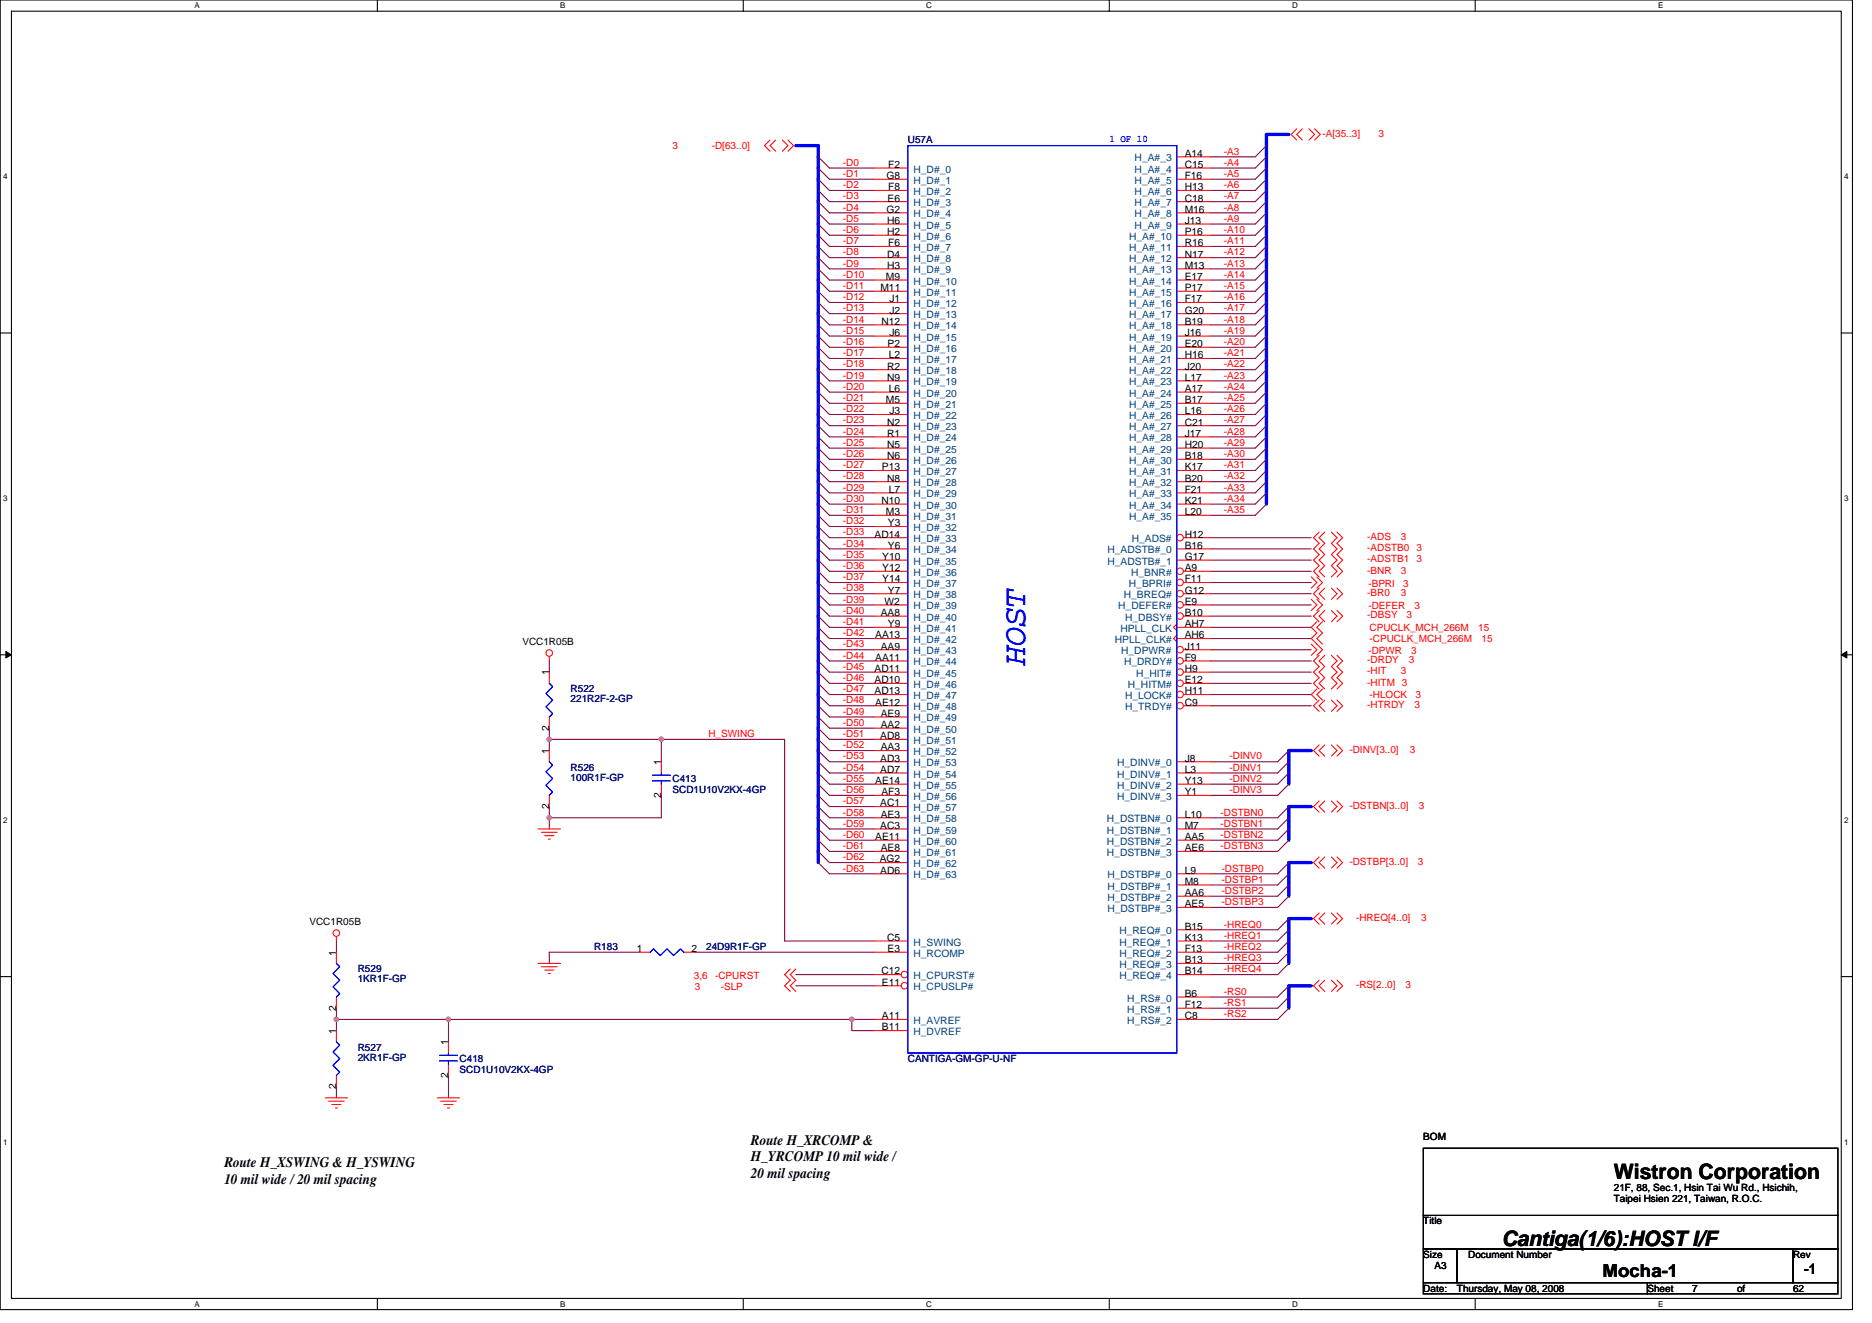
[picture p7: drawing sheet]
<svg xmlns="http://www.w3.org/2000/svg" width="297mm" height="210mm" viewBox="0 0 297 210" stroke-linecap="round" stroke-linejoin="round" font-family="sans-serif">
<path d="M0 0h293.9v207.9h-293.9zM1.8 1.8h290.4v204.3h-290.4z" fill="none" stroke="#000" stroke-width=".17"/>
<g fill="#fff">
<path d="M30.8 .2h.9v1.4h-.9z"/>
<path d="M30.8 206.3h.9v1.4h-.9z"/>
</g>
<path d="M59.9 0v1.8M59.9 206.1v1.8" fill="none" stroke="#000" stroke-width=".17"/>
<g fill="#fff">
<path d="M88.9 .2h.8v1.4h-.8z"/>
<path d="M88.9 206.3h.8v1.4h-.8z"/>
</g>
<path d="M117.9 0v1.8M117.9 206.1v1.8" fill="none" stroke="#000" stroke-width=".17"/>
<g fill="#fff">
<path d="M147 .2h.9v1.4h-.9z"/>
<path d="M147 206.3h.9v1.4h-.9z"/>
</g>
<path d="M176 0v1.8M176 206.1v1.8" fill="none" stroke="#000" stroke-width=".17"/>
<g fill="#fff">
<path d="M205 .2h.9v1.4h-.9z"/>
<path d="M205 206.3h.9v1.4h-.9z"/>
</g>
<path d="M234.1 0v1.8M234.1 206.1v1.8" fill="none" stroke="#000" stroke-width=".17"/>
<g fill="#fff">
<path d="M263.1 .2h.8v1.4h-.8z"/>
<path d="M263.1 206.3h.8v1.4h-.8z"/>
<path d="M.5 27.3h.7v1.4h-.7z"/>
<path d="M292.6 27.3h.7v1.4h-.7z"/>
<path d="M.5 78.4h.7v1.4h-.7z"/>
<path d="M292.6 78.4h.7v1.4h-.7z"/>
</g>
<path d="M0 52.9h1.8M292.2 52.9h1.7" fill="none" stroke="#000" stroke-width=".17"/>
<g fill="#fff">
<path d="M.5 129.5h.7v1.4h-.7z"/>
<path d="M292.6 129.5h.7v1.4h-.7z"/>
</g>
<path d="M0 103.9h1.8M292.2 103.9h1.7" fill="none" stroke="#000" stroke-width=".17"/>
<path d="M.9 103.4l.9 .5-.9 .5zM292.2 103.9l.8-.5v1z" fill="#000" stroke="#000" stroke-width=".16"/>
<g fill="#fff">
<path d="M.5 180.5h.7v1.4h-.7z"/>
<path d="M292.6 180.5h.7v1.4h-.7z"/>
</g>
<path d="M0 155h1.8M292.2 155h1.7M225.8 198.2h5.4v5.4h-5.4zM225.8 182.2h65.8v10.7h-65.8zM225.8 192.9h65.8v5.3h-65.8zM231.2 198.2h53.3v5.4h-53.3zM284.5 198.2h7.1v5.4h-7.1zM225.8 203.6h35.6v1.8h-35.6zM261.4 203.6h30.2v1.8h-30.2z" fill="none" stroke="#000" stroke-width=".17"/>
<path d="M126.3 23.1h3.5v113.8M204.5 21.3h-3.5v58.7M208.1 119.1h-3.6v5.4M208.1 128h-3.6v5.3M208.1 136.9h-3.6v5.3M208.1 156.5h-3.6v3.5M208.1 145.8h-3.6v7.1" fill="none" stroke="#00f" stroke-width=".53"/>
<g fill="none" stroke="#800040" stroke-width=".17">
<path d="M129.8 28.4l1.8 1.8h7.1M129.8 33.8l1.8 1.8h7.1M129.8 30.2l1.8 1.8h7.1M129.8 26.7l1.8 1.7h7.1M129.8 39.1l1.8 1.8h7.1M129.8 24.9l1.8 1.8h7.1M129.8 37.3l1.8 1.8h7.1M129.8 35.6l1.8 1.7h7.1M129.8 32l1.8 1.8h7.1M201 37.3l-1.8 1.8h-7.1M201 39.1l-1.8 1.8h-7.1M201 32l-1.8 1.8h-7.1"/>
<path d="M201 33.8l-1.8 1.8h-7.1M201 35.6l-1.8 1.7h-7.1M201 26.7l-1.8 1.7h-7.1M201 28.4l-1.8 1.8h-7.1M201 30.2l-1.8 1.8h-7.1M201 23.1l-1.8 1.8h-7.1M201 24.9l-1.8 1.8h-7.1M129.8 55.1l1.8 1.8h7.1M129.8 42.7l1.8 1.7h7.1M129.8 53.3l1.8 1.8h7.1M129.8 49.8l1.8 1.8h7.1M129.8 40.9l1.8 1.8h7.1"/>
<path d="M129.8 51.6l1.8 1.7h7.1M129.8 48l1.8 1.8h7.1M129.8 58.7l1.8 1.8h7.1M129.8 46.2l1.8 1.8h7.1M129.8 56.9l1.8 1.8h7.1M129.8 44.5l1.8 1.7h7.1M201 58.7l-1.8 1.8h-7.1M201 53.3l-1.8 1.8h-7.1M201 55.1l-1.8 1.8h-7.1M201 56.9l-1.8 1.8h-7.1M201 48l-1.8 1.8h-7.1M201 49.8l-1.8 1.8h-7.1"/>
<path d="M201 51.6l-1.8 1.7h-7.1M201 42.7l-1.8 1.8-7.1-.1M201 44.5l-1.8 1.7h-7.1M201 46.2l-1.8 1.8h-7.1M201 40.9l-1.8 1.8h-7.1M129.8 62.2l1.8 1.8h7.1M129.8 72.9l1.8 1.8h7.1M129.8 60.5l1.8 1.7h7.1M129.8 71.1l1.8 1.8h7.1M129.8 67.6l1.8 1.7h7.1M129.8 78.2l1.8 1.8h7.1M129.8 69.3l1.8 1.8h7.1"/>
<path d="M129.8 65.8l1.8 1.8h7.1M129.8 76.5l1.8 1.7h7.1M129.8 64l1.8 1.8h7.1M129.8 74.7l1.8 1.8h7.1M201 69.3l-1.8 1.8h-7.1M201 71.1l-1.8 1.8h-7.1M201 72.9l-1.8 1.8h-7.1M201 64l-1.8 1.8h-7.1M201 65.8l-1.8 1.8h-7.1M201 67.6l-1.8 1.7h-7.1M201 60.5l-1.8 1.7h-7.1M201 62.2l-1.8 1.8h-7.1"/>
<path d="M201 74.7l-1.8 1.8h-7.1M201 76.5l-1.8 1.7h-7.1M201 78.2l-1.8 1.8h-7.1M129.8 99.6l1.8 1.7h7.1M129.8 90.7l1.8 1.8h7.1M129.8 80l1.8 1.8h7.1M129.8 97.8l1.8 1.8h7.1M129.8 88.9l1.8 1.8h7.1M129.8 85.3l1.8 1.8h7.1M129.8 96l1.8 1.8h7.1M129.8 87.1l1.8 1.8h7.1M129.8 83.6l1.8 1.7h7.1"/>
<path d="M129.8 94.2l1.8 1.8h7.1M129.8 92.5l1.8 1.7h7.1M129.8 81.8l1.8 1.8h7.1M192.1 87.1h16M192.1 88.9h16M192.1 85.3h16M192.1 90.7h16M192.1 94.2h16M192.1 97.8h16M192.1 96h16M192.1 92.5h16M192.1 99.6h16"/>
<path d="M201 80l-1.8 1.8h-7.1M87.2 115.6v3.5M87.2 117.3h17.7M87.2 104.9v1.8M104.9 117.3v3.6M104.9 117.3h19.6v32.1h14.2M129.8 119.1l1.8 1.8h7.1M129.8 110.2l1.8 1.8h7.1M129.8 117.3l1.8 1.8h7.1M129.8 108.5l1.8 1.7h7.1M129.8 115.6l1.8 1.7h7.1M129.8 106.7l1.8 1.8h7.1"/>
<path d="M129.8 103.1l1.8 1.8h7.1M129.8 113.8l1.8 1.8h7.1M129.8 104.9l1.8 1.8h7.1M129.8 101.3l1.8 1.8h7.1M129.8 112l1.8 1.8h7.1M192.1 104.9h16M192.1 106.7h16M192.1 108.5h16M192.1 110.2h16M192.1 103.1h16M192.1 112h16M192.1 101.3h16"/>
<path d="M204.5 119.1l-1.8 1.8h-10.6M87.2 128v1.8M87.2 129.8v1.8M104.9 126.2v3.6h-17.7M129.8 128l1.8 1.8h7.1M129.8 122.7l1.8 1.8h7.1M129.8 135.1l1.8 1.8h7.1M129.8 133.4l1.8 1.7h7.1M129.8 131.6l1.8 1.7h7.1M129.8 126.2l1.8 1.8h7.1M129.8 129.8l1.8 1.8h7.1M129.8 124.5l1.8 1.7h7.1"/>
<path d="M129.8 120.9l1.8 1.8h7.1M129.8 136.9l1.8 1.8h7.1M204.5 120.9l-1.8 1.8h-10.6M204.5 122.7l-1.8 1.8h-10.6M204.5 124.5l-1.8 1.7h-10.6M204.5 133.3l-1.8 1.8h-10.6M204.5 131.6l-1.8 1.8-10.6-.1M204.5 129.8l-1.8 1.8h-10.6M204.5 128l-1.8 1.8h-10.6M204.5 136.9l-1.8 1.8h-10.6M204.5 138.7l-1.8 1.8h-10.6M53.4 149.4v1.7"/>
<path d="M101.4 151.1h-14.2v1.8M110.3 151.1h28.4M126.3 154.7h12.4M126.3 156.5h12.4M204.5 140.5l-1.8 1.7h-10.6M204.5 142.2l-1.8 1.8h-10.6M204.5 158.2l-1.8 1.8h-10.6M204.5 156.5l-1.8 1.7h-10.6M204.5 147.6l-1.8 1.8h-10.6M204.5 151.1l-1.8 1.8h-10.6M204.5 149.4l-1.8 1.7h-10.6M204.5 145.8l-1.8 1.8h-10.6"/>
<path d="M204.5 152.9l-1.8 1.8h-10.6M53.4 161.8h17.8v3.6M53.4 160v3.6M53.4 172.5v1.7M71.2 170.7v3.5M71.2 161.8h64v1.8h3.5M135.2 161.8h3.5M204.5 160l-1.8 1.8h-10.6"/>
</g>
<g fill="#f0f" stroke="#f0f" stroke-width=".17">
<circle cx="104.9" cy="117.3" r=".35"/>
<circle cx="87.1" cy="117.3" r=".35"/>
<circle cx="71.1" cy="161.8" r=".35"/>
<circle cx="53.4" cy="161.8" r=".35"/>
<circle cx="87.1" cy="129.8" r=".35"/>
<circle cx="135.2" cy="161.8" r=".35"/>
</g>
<g fill="none" stroke="#f00" stroke-width=".17">
<path d="M122.2 22.2l-.9 .9 .9 .9M123.1 22.2l-.9 .9 .9 .9M124.1 22.2l.9 .9-.9 .9M125 22.2l.9 .9-.9 .9M186.7 37.3h5.4M186.7 39.1h5.4M186.7 24.9h5.4M186.7 26.7h5.4M186.7 28.4h5.4M186.7 30.2h5.4M186.7 32h5.4M186.7 33.8h5.4"/>
<path d="M186.7 35.6h5.4M205.8 20.4l-.9 .9 .9 .9M206.6 20.4l-.8 .9 .8 .9M207.7 20.4l.9 .9-.9 .9M208.6 20.4l.9 .9-.9 .9M186.7 40.9h5.4M186.7 42.7h5.4M186.7 44.4h5.4M186.7 46.2h5.4M186.7 48h5.4M186.7 49.8h5.4M186.7 51.6h5.4"/>
<path d="M186.7 53.3h5.4M186.7 55.1h5.4M186.7 56.9h5.4M186.7 58.7h5.4M186.7 60.5h5.4M186.7 62.2h5.4M186.7 64h5.4M186.7 65.8h5.4M186.7 67.6h5.4M186.7 69.3h5.4M186.7 71.1h5.4M186.7 72.9h5.4"/>
<path d="M186.7 74.7h5.4M208.1 95.1l.9 .9-.9 .9M208.1 91.6l.9 .9-.9 .8M209 95.1l.8 .9-.8 .9M209 91.6l.8 .9-.8 .8M209 98.7l-.9 .9 .9 .9-.9 .8 1.7 1.8-.8 .9M209.3 84.5l-.9 .8 .9 .9-.9 .9 .9 .9-.9 .9 .9 .9-.9 .9 .9 .9M209.3 96.9l-.9 .9 .9 .9M209.3 93.3l-.9 .9 .9 .9M209.8 98.7l-.8 .9 .8 .9-.8 .8 .8 .9M210.2 84.5l-.9 .8 .9 .9-.9 .9 .9 .9-.9 .9 .9 .9-.9 .9 .9 .9M210.2 96.9l-.9 .9 .9 .9"/>
<path d="M210.2 93.3l-.9 .9 .9 .9M211.3 84.5l.8 .8-.8 .9 .8 .9-.8 .9 .8 .9-.8 .9 .8 .9-.8 .9M211.3 96.9l.8 .9-.8 .9M211.3 93.3l.8 .9-.8 .9M212.1 84.5l.9 .8-.9 .9 .9 .9-.9 .9 .9 .9-.9 .9 .9 .9-.9 .9M212.1 96.9l.9 .9-.9 .9M212.1 93.3l.9 .9-.9 .9M87.2 104.2v.7M87.2 106.7v1.8M87.2 113.8v1.8M87.2 119.1v1.8M208.1 102.2l.9 .9-.9 .9"/>
<path d="M209 109.3l-.9 .9 .9 .9M209.3 118.2l-.9 .9 .9 .9M209.3 104l-.9 .9 .9 .9-.9 .9 .9 .9-.9 .9 .9 .8M209.3 111.1l-.9 .9 .9 .9M209.8 109.3l-.8 .9 .8 .9M210.2 118.2l-.9 .9 .9 .9M210.2 104l-.9 .9 .9 .9-.9 .9 .9 .9-.9 .9 .9 .8M210.2 111.1l-.9 .9 .9 .9M211.3 118.2l.8 .9-.8 .9M211.3 104l.8 .9-.8 .9 .8 .9-.8 .9 .8 .9-.8 .8M211.3 111.1l.8 .9-.8 .9M212.1 118.2l.9 .9-.9 .9"/>
<path d="M212.1 104l.9 .9-.9 .9 .9 .9-.9 .9 .9 .9-.9 .8M212.1 111.1l.9 .9-.9 .9M85.4 131.6h3.5M85.9 132.1h2.5M86.4 132.6h1.5M87 133.2h.3M87.2 126.2v1.8M209.3 127.1l-.9 .9 .9 .9M209.3 136l-.9 .9 .9 .9M210.2 127.1l-.9 .9 .9 .9M210.2 136l-.9 .9 .9 .9M211.3 127.1l.8 .9-.8 .9"/>
<path d="M211.3 136l.8 .9-.8 .9M212.1 127.1l.9 .9-.9 .9M212.1 136l.9 .9-.9 .9M53.4 148.6v.8M85.4 152.9h3.5M85.9 153.4h2.5M86.4 154h1.5M87 154.5h.3M101.4 151.1h1.8M108.5 151.1h1.8M125.4 153.8l-.9 .9 .9 .9-.9 .9 .9 .9M126.3 153.8l-.9 .9 .9 .9-.9 .9 .9 .9"/>
<path d="M209.3 144.9l-.9 .9 .9 .9M209.3 155.6l-.9 .9 .9 .9M210.2 144.9l-.9 .9 .9 .9M210.2 155.6l-.9 .9 .9 .9M211.3 144.9l.8 .9-.8 .9M211.3 155.6l.8 .9-.8 .9M212.1 144.9l.9 .9-.9 .9M212.1 155.6l.9 .9-.9 .9M51.6 174.2h3.6M52.1 174.8h2.5M52.7 175.3h1.4M53.2 175.9h.3"/>
<path d="M69.4 174.2h3.5M69.9 174.8h2.5M70.4 175.3h1.5M71 175.9h.3M71.2 165.4v1.7M71.2 168.9v1.8"/>
<circle cx="87.1" cy="103.6" r=".52"/>
<circle cx="53.4" cy="148.1" r=".52"/>
</g>
<path d="M87.2 108.5l.5 .5-1.1 1.1 1.1 1-1.1 1.1 1.1 1.1-.5 .5M87.2 120.9l.5 .5-1.1 1.1 1.1 1.1-1.1 1 1.1 1.1-.5 .5M103.2 151.1l.5-.5 1.1 1.1 1-1.1 1.1 1.1 1.1-1.1 .5 .5M69.7 167.5h2.9M69.7 168.4h2.9M71.2 167.1v.4M71.2 168.4v.5" fill="none" stroke="#00f" stroke-width=".17"/>
<circle cx="187.2" cy="85.3" r=".52" fill="#fff" stroke="#f00" stroke-width=".17"/>
<path d="M186.7 87.1h5.4M186.7 88.9h5.4M187.8 85.3h4.3" fill="none" stroke="#f00" stroke-width=".17"/>
<circle cx="187.2" cy="90.7" r=".52" fill="#fff" stroke="#f00" stroke-width=".17"/>
<path d="M187.8 90.7h4.3" fill="none" stroke="#f00" stroke-width=".17"/>
<circle cx="187.2" cy="92.4" r=".52" fill="#fff" stroke="#f00" stroke-width=".17"/>
<path d="M187.8 92.5h4.3" fill="none" stroke="#f00" stroke-width=".17"/>
<circle cx="187.2" cy="94.2" r=".52" fill="#fff" stroke="#f00" stroke-width=".17"/>
<path d="M187.8 94.2h4.3M186.7 100.8l-.5 .5 .5 .6M186.7 101.3h5.4" fill="none" stroke="#f00" stroke-width=".17"/>
<circle cx="143.5" cy="154.7" r=".52" fill="#fff" stroke="#f00" stroke-width=".17"/>
<g fill="none" stroke="#f00" stroke-width=".17">
<path d="M138.7 26.7h5.4M138.7 28.4h5.4M138.7 44.4h5.4M138.7 40.9h5.4M138.7 42.7h5.4M138.7 62.2h5.4M138.7 80h5.4M138.7 97.8h5.4M186.7 99l-.5 .6 .5 .5M186.7 99.6h5.4M138.7 115.6h5.4M138.7 133.3h5.4"/>
<path d="M138.7 154.7h4.3M186.7 151.1h5.4M186.7 152.9h5.4"/>
</g>
<circle cx="187.2" cy="97.8" r=".52" fill="#fff" stroke="#f00" stroke-width=".17"/>
<g fill="none" stroke="#f00" stroke-width=".17">
<path d="M138.7 30.2h5.4M138.7 32h5.4M138.7 33.8h5.4M138.7 35.6h5.4M138.7 37.3h5.4M138.7 39.1h5.4M138.7 46.2h5.4M138.7 48h5.4M138.7 49.8h5.4M138.7 51.6h5.4M138.7 53.3h5.4M138.7 55.1h5.4"/>
<path d="M138.7 56.9h5.4M138.7 58.7h5.4M138.7 60.5h5.4M138.7 64h5.4M138.7 65.8h5.4M138.7 67.6h5.4M138.7 69.3h5.4M138.7 71.1h5.4M138.7 72.9h5.4M138.7 74.7h5.4M138.7 76.5h5.4M138.7 78.2h5.4"/>
<path d="M138.7 81.8h5.4M138.7 83.6h5.4M138.7 85.3h5.4M138.7 87.1h5.4M138.7 88.9h5.4M138.7 90.7h5.4M138.7 92.5h5.4M138.7 94.2h5.4M138.7 96h5.4M138.7 99.6h5.4M187.8 97.8h4.3M138.7 101.3h5.4"/>
<path d="M138.7 103.1h5.4M138.7 104.9h5.4M138.7 106.7h5.4M138.7 108.5h5.4M138.7 110.2h5.4M138.7 112h5.4M138.7 113.8h5.4M138.7 117.3h5.4M138.7 119.1h5.4M138.7 120.9h5.4M138.7 122.7h5.4M138.7 124.5h5.4"/>
<path d="M138.7 126.2h5.4M138.7 128h5.4M138.7 129.8h5.4M138.7 131.6h5.4M138.7 135.1h5.4M138.7 136.9h5.4M138.7 138.7h5.4"/>
</g>
<circle cx="187.2" cy="96" r=".52" fill="#fff" stroke="#f00" stroke-width=".17"/>
<path d="M187.8 96h4.3M186.7 120.9h5.4M186.7 122.7h5.4M186.7 124.5h5.4M186.7 126.2h5.4" fill="none" stroke="#f00" stroke-width=".17"/>
<circle cx="187.2" cy="103.1" r=".52" fill="#fff" stroke="#f00" stroke-width=".17"/>
<path d="M187.8 103.1h4.3" fill="none" stroke="#f00" stroke-width=".17"/>
<circle cx="187.2" cy="104.9" r=".52" fill="#fff" stroke="#f00" stroke-width=".17"/>
<path d="M187.8 104.9h4.3M186.7 129.8h5.4M186.7 131.6h5.4M186.7 133.3h5.4M186.7 135.1h5.4M186.7 138.7h5.4M186.7 140.5h5.4M186.7 142.2h5.4M186.7 144h5.4M138.7 161.8h5.4M138.7 163.6h5.4" fill="none" stroke="#f00" stroke-width=".17"/>
<circle cx="187.2" cy="112" r=".52" fill="#fff" stroke="#f00" stroke-width=".17"/>
<path d="M187.8 112h4.3" fill="none" stroke="#f00" stroke-width=".17"/>
<circle cx="187.2" cy="106.7" r=".52" fill="#fff" stroke="#f00" stroke-width=".17"/>
<path d="M187.8 106.7h4.3" fill="none" stroke="#f00" stroke-width=".17"/>
<circle cx="187.2" cy="108.4" r=".52" fill="#fff" stroke="#f00" stroke-width=".17"/>
<path d="M187.8 108.5h4.3" fill="none" stroke="#f00" stroke-width=".17"/>
<circle cx="187.2" cy="110.2" r=".52" fill="#fff" stroke="#f00" stroke-width=".17"/>
<path d="M186.7 76.5h5.4M186.7 78.2h5.4M186.7 80h5.4M186.7 81.8h5.4M187.8 110.2h4.3M138.7 149.4h5.4M186.7 147.6h5.4M186.7 149.4h5.4M186.7 154.7h5.4" fill="none" stroke="#f00" stroke-width=".17"/>
<circle cx="143.5" cy="156.5" r=".52" fill="#fff" stroke="#f00" stroke-width=".17"/>
<path d="M104.9 120.9v1.8M104.9 124.5v1.7M53.4 151.1v1.8M53.4 158.2v1.8M138.7 156.5h4.3M138.7 151.1h5.4M186.7 158.2h5.4M53.4 163.6v1.8M53.4 170.7v1.8M186.7 160h5.4M186.7 161.8h5.4" fill="none" stroke="#f00" stroke-width=".17"/>
<path d="M144.1 23.1h42.6v144h-42.6zM103.5 123.9h2.9M103.5 123h2.9M104.9 122.7v.3M104.9 123.9v.6M53.4 152.9l.5 .5-1.1 1.1 1.1 1.1-1.1 1 1.1 1.1-.5 .5M53.4 165.4l.5 .5-1.1 1.1 1.1 1-1.1 1.1 1.1 1.1-.5 .5" fill="none" stroke="#00f" stroke-width=".17"/>
<g fill="#f0f" stroke="#f0f" stroke-width=".17">
<circle cx="104.9" cy="117.3" r=".35"/>
<circle cx="87.1" cy="117.3" r=".35"/>
<circle cx="71.1" cy="161.8" r=".35"/>
<circle cx="53.4" cy="161.8" r=".35"/>
<circle cx="87.1" cy="129.8" r=".35"/>
<circle cx="135.2" cy="161.8" r=".35"/>
</g>
<text font-size="5.1" fill="#00f" x="162.7" y="105.6" transform="rotate(-90 162.7 105.6)">HOST</text>
<g font-size="3.4">
<text x="256.1" y="187.1">Wistron Corporation</text>
<text x="238.3" y="197.8">Cantiga(1/6):HOST I/F</text>
</g>
<text font-size="2.8" x="254.3" y="202.7">Mocha-1</text>
<g font-size="2.3">
<text x="35.6" y="185.2">Route H_XSWING &amp; H_YSWING</text>
<text x="119.2" y="181.7">Route H_XRCOMP &amp;</text>
<text x="119.2" y="184.3">H_YRCOMP 10 mil wide /</text>
<text x="35.6" y="187.9">10 mil wide / 20 mil spacing</text>
<text x="119.2" y="187">20 mil spacing</text>
<text x="286.3" y="202.2">-1</text>
</g>
<g font-size="1.6" fill="#f00">
<text x="106.7" y="23.6">3</text>
<text x="112.9" y="23.6">-D[63..0]</text>
<text x="209.8" y="21.7">-A[35..3]</text>
<text x="218.7" y="21.7">3</text>
<text x="133.7" y="29.9">-D2</text>
<text x="133.7" y="28.1">-D1</text>
<text x="133.7" y="26.3">-D0</text>
<text x="194.2" y="28.1">-A5</text>
<text x="194.2" y="29.9">-A6</text>
<text x="194.2" y="24.5">-A3</text>
<text x="194.2" y="26.3">-A4</text>
<text x="133.7" y="35.2">-D5</text>
<text x="133.7" y="31.6">-D3</text>
<text x="133.7" y="33.4">-D4</text>
<text x="194.2" y="33.4">-A8</text>
<text x="194.2" y="35.2">-A9</text>
<text x="194.2" y="31.6">-A7</text>
<text x="133.7" y="40.5">-D8</text>
<text x="133.7" y="38.8">-D7</text>
<text x="133.7" y="37">-D6</text>
<text x="194.2" y="38.8">-A11</text>
<text x="194.2" y="40.5">-A12</text>
<text x="194.2" y="37">-A10</text>
<text x="133.7" y="44.1">-D10</text>
<text x="133.7" y="42.3">-D9</text>
<text x="133.7" y="47.6">-D12</text>
<text x="133.7" y="45.9">-D11</text>
<text x="194.2" y="44.1">-A14</text>
<text x="194.2" y="45.9">-A15</text>
<text x="194.2" y="47.6">-A16</text>
<text x="194.2" y="42.3">-A13</text>
<text x="133.7" y="51.2">-D14</text>
<text x="133.7" y="53">-D15</text>
<text x="133.7" y="49.4">-D13</text>
<text x="194.2" y="49.4">-A17</text>
<text x="194.2" y="51.2">-A18</text>
<text x="194.2" y="53">-A19</text>
<text x="133.7" y="56.5">-D17</text>
<text x="133.7" y="54.8">-D16</text>
<text x="133.7" y="58.3">-D18</text>
<text x="194.2" y="54.8">-A20</text>
<text x="194.2" y="56.5">-A21</text>
<text x="194.2" y="58.3">-A22</text>
<text x="133.7" y="63.6">-D21</text>
<text x="133.7" y="61.9">-D20</text>
<text x="133.7" y="60.1">-D19</text>
<text x="133.7" y="65.4">-D22</text>
<text x="194.2" y="65.4">-A26</text>
<text x="194.2" y="60.1">-A23</text>
<text x="194.2" y="61.9">-A24</text>
<text x="194.2" y="63.6">-A25</text>
<text x="133.7" y="69">-D24</text>
<text x="133.7" y="70.8">-D25</text>
<text x="133.7" y="67.2">-D23</text>
<text x="194.2" y="70.8">-A29</text>
<text x="194.2" y="67.2">-A27</text>
<text x="194.2" y="69">-A28</text>
<text x="133.7" y="74.3">-D27</text>
<text x="133.7" y="72.5">-D26</text>
<text x="133.7" y="77.9">-D29</text>
<text x="133.7" y="76.1">-D28</text>
<text x="194.2" y="72.5">-A30</text>
<text x="194.2" y="74.3">-A31</text>
<text x="194.2" y="76.1">-A32</text>
<text x="194.2" y="77.9">-A33</text>
<text x="133.7" y="81.4">-D31</text>
<text x="133.7" y="79.7">-D30</text>
<text x="133.7" y="83.2">-D32</text>
<text x="194.2" y="79.7">-A34</text>
<text x="194.2" y="81.4">-A35</text>
<text x="133.7" y="86.8">-D34</text>
<text x="133.7" y="88.5">-D35</text>
<text x="133.7" y="85">-D33</text>
<text x="217" y="87.5">-ADSTB0</text>
<text x="217" y="89.3">-ADSTB1</text>
<text x="217" y="85.7">-ADS</text>
<text x="222.3" y="85.7">3</text>
<text x="224.8" y="87.5">3</text>
<text x="224.8" y="89.3">3</text>
<text x="133.7" y="92.1">-D37</text>
<text x="133.7" y="90.3">-D36</text>
<text x="133.7" y="95.7">-D39</text>
<text x="133.7" y="93.9">-D38</text>
<text x="217" y="91">-BNR</text>
<text x="217" y="94.6">-BR0</text>
<text x="217.1" y="93.2">-BPRI</text>
<text x="222.3" y="94.6">3</text>
<text x="222.3" y="91">3</text>
<text x="222.6" y="93.2">3</text>
<text x="133.7" y="101">-D42</text>
<text x="133.7" y="99.2">-D41</text>
<text x="133.7" y="97.4">-D40</text>
<text x="217" y="98.1">-DBSY</text>
<text x="217.1" y="96.7">-DEFER</text>
<text x="217.3" y="101.9">-CPUCLK_MCH_266M</text>
<text x="217.3" y="100.1">CPUCLK_MCH_266M</text>
<text x="223.2" y="98.1">3</text>
<text x="224.4" y="96.7">3</text>
<text x="234.6" y="100.1">15</text>
<text x="235.1" y="101.9">15</text>
<text x="133.7" y="104.5">-D44</text>
<text x="133.7" y="106.3">-D45</text>
<text x="133.7" y="102.8">-D43</text>
<text x="217" y="105.3">-DRDY</text>
<text x="217" y="107">-HIT</text>
<text x="217.1" y="103.8">-DPWR</text>
<text x="222.3" y="107">3</text>
<text x="223.5" y="105.3">3</text>
<text x="223.9" y="103.8">3</text>
<text x="133.7" y="111.7">-D48</text>
<text x="133.7" y="109.9">-D47</text>
<text x="133.7" y="108.1">-D46</text>
<text x="133.7" y="113.4">-D49</text>
<text x="217" y="108.8">-HITM 3</text>
<text x="217" y="112.4">-HTRDY</text>
<text x="217.3" y="110.8">-HLOCK</text>
<text x="224.4" y="112.4">3</text>
<text x="224.6" y="110.8">3</text>
<text x="112.4" y="117">H_SWING</text>
<text x="133.7" y="118.8">-D52</text>
<text x="133.7" y="117">-D51</text>
<text x="133.7" y="115.2">-D50</text>
<text x="214.1" y="119.5">-DINV[3..0]</text>
<text x="223.7" y="119.5">3</text>
<text x="133.7" y="124.1">-D55</text>
<text x="133.7" y="120.5">-D53</text>
<text x="133.7" y="125.9">-D56</text>
<text x="133.7" y="122.3">-D54</text>
<text x="195.1" y="120.5">-DINV0</text>
<text x="195.1" y="122.3">-DINV1</text>
<text x="195.1" y="124.1">-DINV2</text>
<text x="195.1" y="125.9">-DINV3</text>
<text x="133.7" y="129.4">-D58</text>
<text x="133.7" y="127.7">-D57</text>
<text x="133.7" y="131.2">-D59</text>
<text x="193.7" y="131.2">-DSTBN1</text>
<text x="193.7" y="129.4">-DSTBN0</text>
<text x="214.1" y="128.4">-DSTBN[3..0]</text>
<text x="225.1" y="128.4">3</text>
<text x="133.7" y="136.5">-D62</text>
<text x="133.7" y="134.8">-D61</text>
<text x="133.7" y="133">-D60</text>
<text x="193.7" y="134.8">-DSTBN3</text>
<text x="193.7" y="133">-DSTBN2</text>
<text x="214.1" y="137.3">-DSTBP[3..0]</text>
<text x="225" y="137.3">3</text>
<text x="133.7" y="138.3">-D63</text>
<text x="193.8" y="141.9">-DSTBP2</text>
<text x="193.8" y="138.3">-DSTBP0</text>
<text x="193.8" y="143.7">-DSTBP3</text>
<text x="193.8" y="140.1">-DSTBP1</text>
<text x="194.2" y="149">-HREQ1</text>
<text x="194.2" y="147.2">-HREQ0</text>
<text x="215.2" y="146.2">-HREQ[4..0]</text>
<text x="225.5" y="146.2">3</text>
<text x="110.1" y="155.4">3,6</text>
<text x="113.5" y="155.4">-CPURST</text>
<text x="194.2" y="152.5">-HREQ3</text>
<text x="194.2" y="150.8">-HREQ2</text>
<text x="194.2" y="154.3">-HREQ4</text>
<text x="110.3" y="157.2">3</text>
<text x="114.4" y="157.2">-SLP</text>
<text x="194.2" y="159.7">-RS1</text>
<text x="194.2" y="161.4">-RS2</text>
<text x="194.2" y="157.9">-RS0</text>
<text x="215.2" y="156.8">-RS[2..0]</text>
<text x="223" y="156.8">3</text>
</g>
<g font-size="1.6" fill="#000080">
<text x="144.1" y="22.8">U57A</text>
<text x="90.5" y="109.9">R522</text>
<text x="90.5" y="111.5">221R2F-2-GP</text>
<text x="90.5" y="122.3">R526</text>
<text x="90.5" y="123.9">100R1F-GP</text>
<text x="106.7" y="124.1">C413</text>
<text x="106.7" y="125.9">SCD1U10V2KX-4GP</text>
<text x="56.8" y="154.3">R529</text>
<text x="56.8" y="155.9">1KR1F-GP</text>
<text x="94.3" y="150.8">R183</text>
<text x="112.1" y="150.8">24D9R1F-GP</text>
<text x="56.8" y="166.8">R527</text>
<text x="56.8" y="168.4">2KR1F-GP</text>
<text x="72.9" y="168.6">C418</text>
<text x="72.9" y="170.3">SCD1U10V2KX-4GP</text>
<text x="144.1" y="168.6">CANTIGA-GM-GP-U-NF</text>
</g>
<text font-size="1.6" fill="#00f" x="176.1" y="22.6">1 OF 10</text>
<g font-size="1.6">
<text x="140.7" y="28.4">G8</text>
<text x="140.9" y="26.6">F2</text>
<text x="188" y="24.9">A14</text>
<text x="188" y="26.6">C15</text>
<text x="188" y="28.4">F16</text>
<text x="140.7" y="33.8">G2</text>
<text x="140.8" y="35.5">H6</text>
<text x="140.8" y="32">E6</text>
<text x="140.9" y="30.2">F8</text>
<text x="188" y="30.2">H13</text>
<text x="188" y="32">C18</text>
<text x="188" y="33.8">M16</text>
<text x="188" y="35.5">J13</text>
<text x="140.8" y="40.9">D4</text>
<text x="140.8" y="37.3">H2</text>
<text x="140.9" y="39.1">F6</text>
<text x="188" y="37.3">P16</text>
<text x="188" y="39.1">R16</text>
<text x="188" y="40.9">N17</text>
<text x="139.7" y="46.2">M11</text>
<text x="140.6" y="44.4">M9</text>
<text x="140.8" y="42.7">H3</text>
<text x="141.1" y="48">J1</text>
<text x="188" y="42.7">M13</text>
<text x="188" y="44.4">E17</text>
<text x="188" y="46.2">P17</text>
<text x="188" y="48">F17</text>
<text x="139.9" y="51.5">N12</text>
<text x="141.1" y="49.8">J2</text>
<text x="141.1" y="53.3">J6</text>
<text x="188" y="49.8">G20</text>
<text x="188" y="51.5">B19</text>
<text x="188" y="53.3">J16</text>
<text x="140.8" y="58.7">R2</text>
<text x="140.8" y="55.1">P2</text>
<text x="141" y="56.9">L2</text>
<text x="188" y="55.1">E20</text>
<text x="188" y="56.9">H16</text>
<text x="188" y="58.7">J20</text>
<text x="140.6" y="64">M5</text>
<text x="140.8" y="60.4">N9</text>
<text x="141" y="62.2">L6</text>
<text x="141.1" y="65.8">J3</text>
<text x="188" y="60.4">L17</text>
<text x="188" y="62.2">A17</text>
<text x="188" y="64">B17</text>
<text x="188" y="65.8">L16</text>
<text x="140.8" y="67.5">N2</text>
<text x="140.8" y="69.3">R1</text>
<text x="140.8" y="71.1">N5</text>
<text x="188" y="67.5">C21</text>
<text x="188" y="69.3">J17</text>
<text x="188" y="71.1">H20</text>
<text x="140" y="74.7">P13</text>
<text x="140.8" y="72.9">N6</text>
<text x="140.8" y="76.4">N8</text>
<text x="188" y="72.9">B18</text>
<text x="188" y="74.7">K17</text>
<text x="188" y="76.4">B20</text>
<text x="139.9" y="80">N10</text>
<text x="140.6" y="81.8">M3</text>
<text x="140.9" y="83.5">Y3</text>
<text x="141" y="78.2">L7</text>
<text x="188" y="78.2">F21</text>
<text x="188" y="80">K21</text>
<text x="188" y="81.8">L20</text>
<text x="138.8" y="85.3">AD14</text>
<text x="140" y="88.9">Y10</text>
<text x="140.9" y="87.1">Y6</text>
<text x="188" y="87.1">B16</text>
<text x="188" y="88.9">G17</text>
<text x="188" y="85.3">H12</text>
<text x="140" y="90.7">Y12</text>
<text x="140" y="92.4">Y14</text>
<text x="140.3" y="96">W2</text>
<text x="140.9" y="94.2">Y7</text>
<text x="188" y="90.7">A9</text>
<text x="188" y="92.4">F11</text>
<text x="188" y="94.2">G12</text>
<text x="188" y="96">E9</text>
<text x="138.9" y="101.3">AA13</text>
<text x="139.8" y="97.8">AA8</text>
<text x="140.9" y="99.5">Y9</text>
<text x="188" y="101.3">AH6</text>
<text x="188" y="99.5">AH7</text>
<text x="188" y="97.8">B10</text>
<text x="82.9" y="102.4">VCC1R05B</text>
<text x="87.1" y="107.2" transform="rotate(-90 87.1 107.2)">1</text>
<text x="138.8" y="106.7">AD11</text>
<text x="138.9" y="104.9">AA11</text>
<text x="139.8" y="103.1">AA9</text>
<text x="188" y="104.9">F9</text>
<text x="188" y="106.7">H9</text>
<text x="188" y="103.1">J11</text>
<text x="138.8" y="108.4">AD10</text>
<text x="138.8" y="110.2">AD13</text>
<text x="138.9" y="112">AE12</text>
<text x="139.8" y="113.8">AE9</text>
<text x="188" y="108.4">E12</text>
<text x="188" y="112">C9</text>
<text x="188" y="110.2">H11</text>
<text x="87.1" y="119.7" transform="rotate(-90 87.1 119.7)">1</text>
<text x="87.1" y="116" transform="rotate(-90 87.1 116)">2</text>
<text x="139.7" y="117.3">AD8</text>
<text x="139.8" y="115.5">AA2</text>
<text x="139.8" y="119.1">AA3</text>
<text x="104.9" y="121.4" transform="rotate(-90 104.9 121.4)">1</text>
<text x="138.9" y="124.4">AE14</text>
<text x="139.7" y="120.9">AD3</text>
<text x="139.7" y="122.7">AD7</text>
<text x="188" y="120.9">J8</text>
<text x="188" y="122.7">L3</text>
<text x="188" y="124.4">Y13</text>
<text x="87.1" y="128.4" transform="rotate(-90 87.1 128.4)">2</text>
<text x="104.9" y="126.6" transform="rotate(-90 104.9 126.6)">2</text>
<text x="139.7" y="128">AC1</text>
<text x="139.7" y="131.6">AC3</text>
<text x="139.8" y="129.8">AE3</text>
<text x="139.9" y="126.2">AF3</text>
<text x="188" y="126.2">Y1</text>
<text x="188" y="129.8">L10</text>
<text x="188" y="131.6">M7</text>
<text x="138.9" y="133.3">AE11</text>
<text x="139.6" y="136.9">AG2</text>
<text x="139.8" y="135.1">AE8</text>
<text x="188" y="133.3">AA5</text>
<text x="188" y="135.1">AE6</text>
<text x="139.7" y="138.7">AD6</text>
<text x="188" y="138.7">L9</text>
<text x="188" y="140.4">M8</text>
<text x="188" y="142.2">AA6</text>
<text x="188" y="144">AE5</text>
<text x="49.1" y="146.9">VCC1R05B</text>
<text x="140.8" y="149.3">C5</text>
<text x="188" y="147.6">B15</text>
<text x="188" y="149.3">K13</text>
<text x="53.4" y="151.7" transform="rotate(-90 53.4 151.7)">1</text>
<text x="101" y="151.1">1</text>
<text x="109.7" y="151.1">2</text>
<text x="139.9" y="154.7">C12</text>
<text x="140.8" y="151.1">E3</text>
<text x="188" y="151.1">F13</text>
<text x="188" y="152.9">B13</text>
<text x="188" y="154.7">B14</text>
<text x="53.4" y="160.4" transform="rotate(-90 53.4 160.4)">2</text>
<text x="140" y="161.8">A11</text>
<text x="140" y="156.4">E11</text>
<text x="188" y="158.2">B6</text>
<text x="188" y="160">F12</text>
<text x="188" y="161.8">C8</text>
<text x="53.4" y="164.1" transform="rotate(-90 53.4 164.1)">1</text>
<text x="71.1" y="165.9" transform="rotate(-90 71.1 165.9)">1</text>
<text x="140" y="163.6">B11</text>
<text x="53.4" y="172.8" transform="rotate(-90 53.4 172.8)">2</text>
<text x="71.1" y="171.1" transform="rotate(-90 71.1 171.1)">2</text>
<text x="225.8" y="181">BOM</text>
<text x="256.1" y="189">21F, 88, Sec.1, Hsin Tai Wu Rd., Hsichih,</text>
<text x="256.1" y="190.8">Taipei Hsien 221, Taiwan, R.O.C.</text>
<text x="225.8" y="194.3">Title</text>
<text x="225.8" y="199.7">Size</text>
<text x="227.6" y="201.4">A3</text>
<text x="233" y="199.7">Document Number</text>
<text x="284.5" y="199.7">Rev</text>
<text x="225.8" y="205">Date:</text>
<text x="231.2" y="205">Thursday, May 08, 2008</text>
<text x="261.4" y="205">Sheet</text>
<text x="268.5" y="205">7</text>
<text x="275.6" y="205">of</text>
<text x="284.5" y="205">62</text>
</g>
<g font-size="1.6" fill="#004080">
<text x="144.9" y="27.4">H_D#_0</text>
<text x="144.9" y="29.2">H_D#_1</text>
<text x="180" y="25.6">H_A#_3</text>
<text x="180" y="27.4">H_A#_4</text>
<text x="180" y="29.2">H_A#_5</text>
<text x="144.9" y="30.9">H_D#_2</text>
<text x="144.9" y="32.7">H_D#_3</text>
<text x="144.9" y="34.5">H_D#_4</text>
<text x="180" y="30.9">H_A#_6</text>
<text x="180" y="32.7">H_A#_7</text>
<text x="180" y="34.5">H_A#_8</text>
<text x="144.9" y="41.6">H_D#_8</text>
<text x="144.9" y="36.3">H_D#_5</text>
<text x="144.9" y="38.1">H_D#_6</text>
<text x="144.9" y="39.8">H_D#_7</text>
<text x="179.2" y="38.1">H_A#_10</text>
<text x="179.2" y="39.8">H_A#_11</text>
<text x="179.2" y="41.6">H_A#_12</text>
<text x="180" y="36.3">H_A#_9</text>
<text x="144.9" y="45.2">H_D#_10</text>
<text x="144.9" y="43.4">H_D#_9</text>
<text x="144.9" y="46.9">H_D#_11</text>
<text x="179.2" y="43.4">H_A#_13</text>
<text x="179.2" y="45.2">H_A#_14</text>
<text x="179.2" y="46.9">H_A#_15</text>
<text x="144.9" y="48.7">H_D#_12</text>
<text x="144.9" y="50.5">H_D#_13</text>
<text x="144.9" y="52.3">H_D#_14</text>
<text x="179.2" y="48.7">H_A#_16</text>
<text x="179.2" y="50.5">H_A#_17</text>
<text x="179.2" y="52.3">H_A#_18</text>
<text x="144.9" y="54.1">H_D#_15</text>
<text x="144.9" y="55.8">H_D#_16</text>
<text x="144.9" y="57.6">H_D#_17</text>
<text x="144.9" y="59.4">H_D#_18</text>
<text x="179.2" y="54.1">H_A#_19</text>
<text x="179.2" y="55.8">H_A#_20</text>
<text x="179.2" y="57.6">H_A#_21</text>
<text x="179.2" y="59.4">H_A#_22</text>
<text x="144.9" y="62.9">H_D#_20</text>
<text x="144.9" y="61.2">H_D#_19</text>
<text x="144.9" y="64.7">H_D#_21</text>
<text x="179.2" y="61.2">H_A#_23</text>
<text x="179.2" y="62.9">H_A#_24</text>
<text x="179.2" y="64.7">H_A#_25</text>
<text x="144.9" y="66.5">H_D#_22</text>
<text x="144.9" y="68.3">H_D#_23</text>
<text x="144.9" y="70.1">H_D#_24</text>
<text x="144.9" y="71.8">H_D#_25</text>
<text x="179.2" y="66.5">H_A#_26</text>
<text x="179.2" y="68.3">H_A#_27</text>
<text x="179.2" y="70.1">H_A#_28</text>
<text x="179.2" y="71.8">H_A#_29</text>
<text x="144.9" y="73.6">H_D#_26</text>
<text x="144.9" y="75.4">H_D#_27</text>
<text x="144.9" y="77.2">H_D#_28</text>
<text x="179.2" y="73.6">H_A#_30</text>
<text x="179.2" y="75.4">H_A#_31</text>
<text x="179.2" y="77.2">H_A#_32</text>
<text x="144.9" y="80.7">H_D#_30</text>
<text x="144.9" y="79">H_D#_29</text>
<text x="144.9" y="82.5">H_D#_31</text>
<text x="179.2" y="79">H_A#_33</text>
<text x="179.2" y="80.7">H_A#_34</text>
<text x="179.2" y="82.5">H_A#_35</text>
<text x="144.9" y="84.3">H_D#_32</text>
<text x="144.9" y="86.1">H_D#_33</text>
<text x="144.9" y="87.8">H_D#_34</text>
<text x="144.9" y="89.6">H_D#_35</text>
<text x="175.7" y="87.8">H_ADSTB#_0</text>
<text x="175.7" y="89.6">H_ADSTB#_1</text>
<text x="179.6" y="86.1">H_ADS#</text>
<text x="144.9" y="91.4">H_D#_36</text>
<text x="144.9" y="93.2">H_D#_37</text>
<text x="144.9" y="95">H_D#_38</text>
<text x="178.3" y="95">H_BREQ#</text>
<text x="179.1" y="93.2">H_BPRI#</text>
<text x="179.5" y="91.4">H_BNR#</text>
<text x="144.9" y="98.5">H_D#_40</text>
<text x="144.9" y="96.7">H_D#_39</text>
<text x="144.9" y="100.3">H_D#_41</text>
<text x="177.4" y="96.7">H_DEFER#</text>
<text x="177.8" y="100.3">HPLL_CLK</text>
<text x="178.5" y="98.5">H_DBSY#</text>
<text x="144.9" y="102.1">H_D#_42</text>
<text x="144.9" y="103.8">H_D#_43</text>
<text x="144.9" y="105.6">H_D#_44</text>
<text x="144.9" y="107.4">H_D#_45</text>
<text x="176.9" y="102.1">HPLL_CLK#</text>
<text x="177.9" y="103.8">H_DPWR#</text>
<text x="178.4" y="105.6">H_DRDY#</text>
<text x="180.3" y="107.4">H_HIT#</text>
<text x="144.9" y="109.2">H_D#_46</text>
<text x="144.9" y="111">H_D#_47</text>
<text x="144.9" y="112.7">H_D#_48</text>
<text x="178.5" y="111">H_LOCK#</text>
<text x="178.5" y="112.7">H_TRDY#</text>
<text x="179" y="109.2">H_HITM#</text>
<text x="144.9" y="116.3">H_D#_50</text>
<text x="144.9" y="114.5">H_D#_49</text>
<text x="144.9" y="118.1">H_D#_51</text>
<text x="144.9" y="119.8">H_D#_52</text>
<text x="144.9" y="121.6">H_D#_53</text>
<text x="144.9" y="123.4">H_D#_54</text>
<text x="144.9" y="125.2">H_D#_55</text>
<text x="177.3" y="121.6">H_DINV#_0</text>
<text x="177.3" y="123.4">H_DINV#_1</text>
<text x="177.3" y="125.2">H_DINV#_2</text>
<text x="144.9" y="127">H_D#_56</text>
<text x="144.9" y="128.7">H_D#_57</text>
<text x="144.9" y="130.5">H_D#_58</text>
<text x="175.6" y="130.5">H_DSTBN#_0</text>
<text x="177.3" y="127">H_DINV#_3</text>
<text x="144.9" y="134.1">H_D#_60</text>
<text x="144.9" y="132.3">H_D#_59</text>
<text x="144.9" y="135.8">H_D#_61</text>
<text x="144.9" y="137.6">H_D#_62</text>
<text x="175.6" y="132.3">H_DSTBN#_1</text>
<text x="175.6" y="134.1">H_DSTBN#_2</text>
<text x="175.6" y="135.8">H_DSTBN#_3</text>
<text x="144.9" y="139.4">H_D#_63</text>
<text x="175.7" y="139.4">H_DSTBP#_0</text>
<text x="175.7" y="141.2">H_DSTBP#_1</text>
<text x="175.7" y="143">H_DSTBP#_2</text>
<text x="175.7" y="144.7">H_DSTBP#_3</text>
<text x="177.6" y="148.3">H_REQ#_0</text>
<text x="144.9" y="155.4">H_CPURST#</text>
<text x="144.9" y="150.1">H_SWING</text>
<text x="144.9" y="151.8">H_RCOMP</text>
<text x="177.6" y="151.8">H_REQ#_2</text>
<text x="177.6" y="153.6">H_REQ#_3</text>
<text x="177.6" y="150.1">H_REQ#_1</text>
<text x="177.6" y="155.4">H_REQ#_4</text>
<text x="144.9" y="157.2">H_CPUSLP#</text>
<text x="178.9" y="159">H_RS#_0</text>
<text x="178.9" y="160.7">H_RS#_1</text>
<text x="144.9" y="162.5">H_AVREF</text>
<text x="144.9" y="164.3">H_DVREF</text>
<text x="178.9" y="162.5">H_RS#_2</text>
</g>
<g font-size="1.3">
<text x="30.8" y="1.3">A</text>
<text x="88.9" y="1.3">B</text>
<text x="147" y="1.3">C</text>
<text x="205" y="1.3">D</text>
<text x="263.1" y="1.3">E</text>
<text x=".5" y="28.4">4</text>
<text x="292.6" y="28.4">4</text>
<text x=".5" y="79.5">3</text>
<text x="292.6" y="79.5">3</text>
<text x=".5" y="130.6">2</text>
<text x="292.6" y="130.6">2</text>
<text x=".5" y="181.7">1</text>
<text x="292.6" y="181.7">1</text>
<text x="30.8" y="207.4">A</text>
<text x="88.9" y="207.4">B</text>
<text x="147" y="207.4">C</text>
<text x="205" y="207.4">D</text>
<text x="263.1" y="207.4">E</text>
</g>
</svg>
